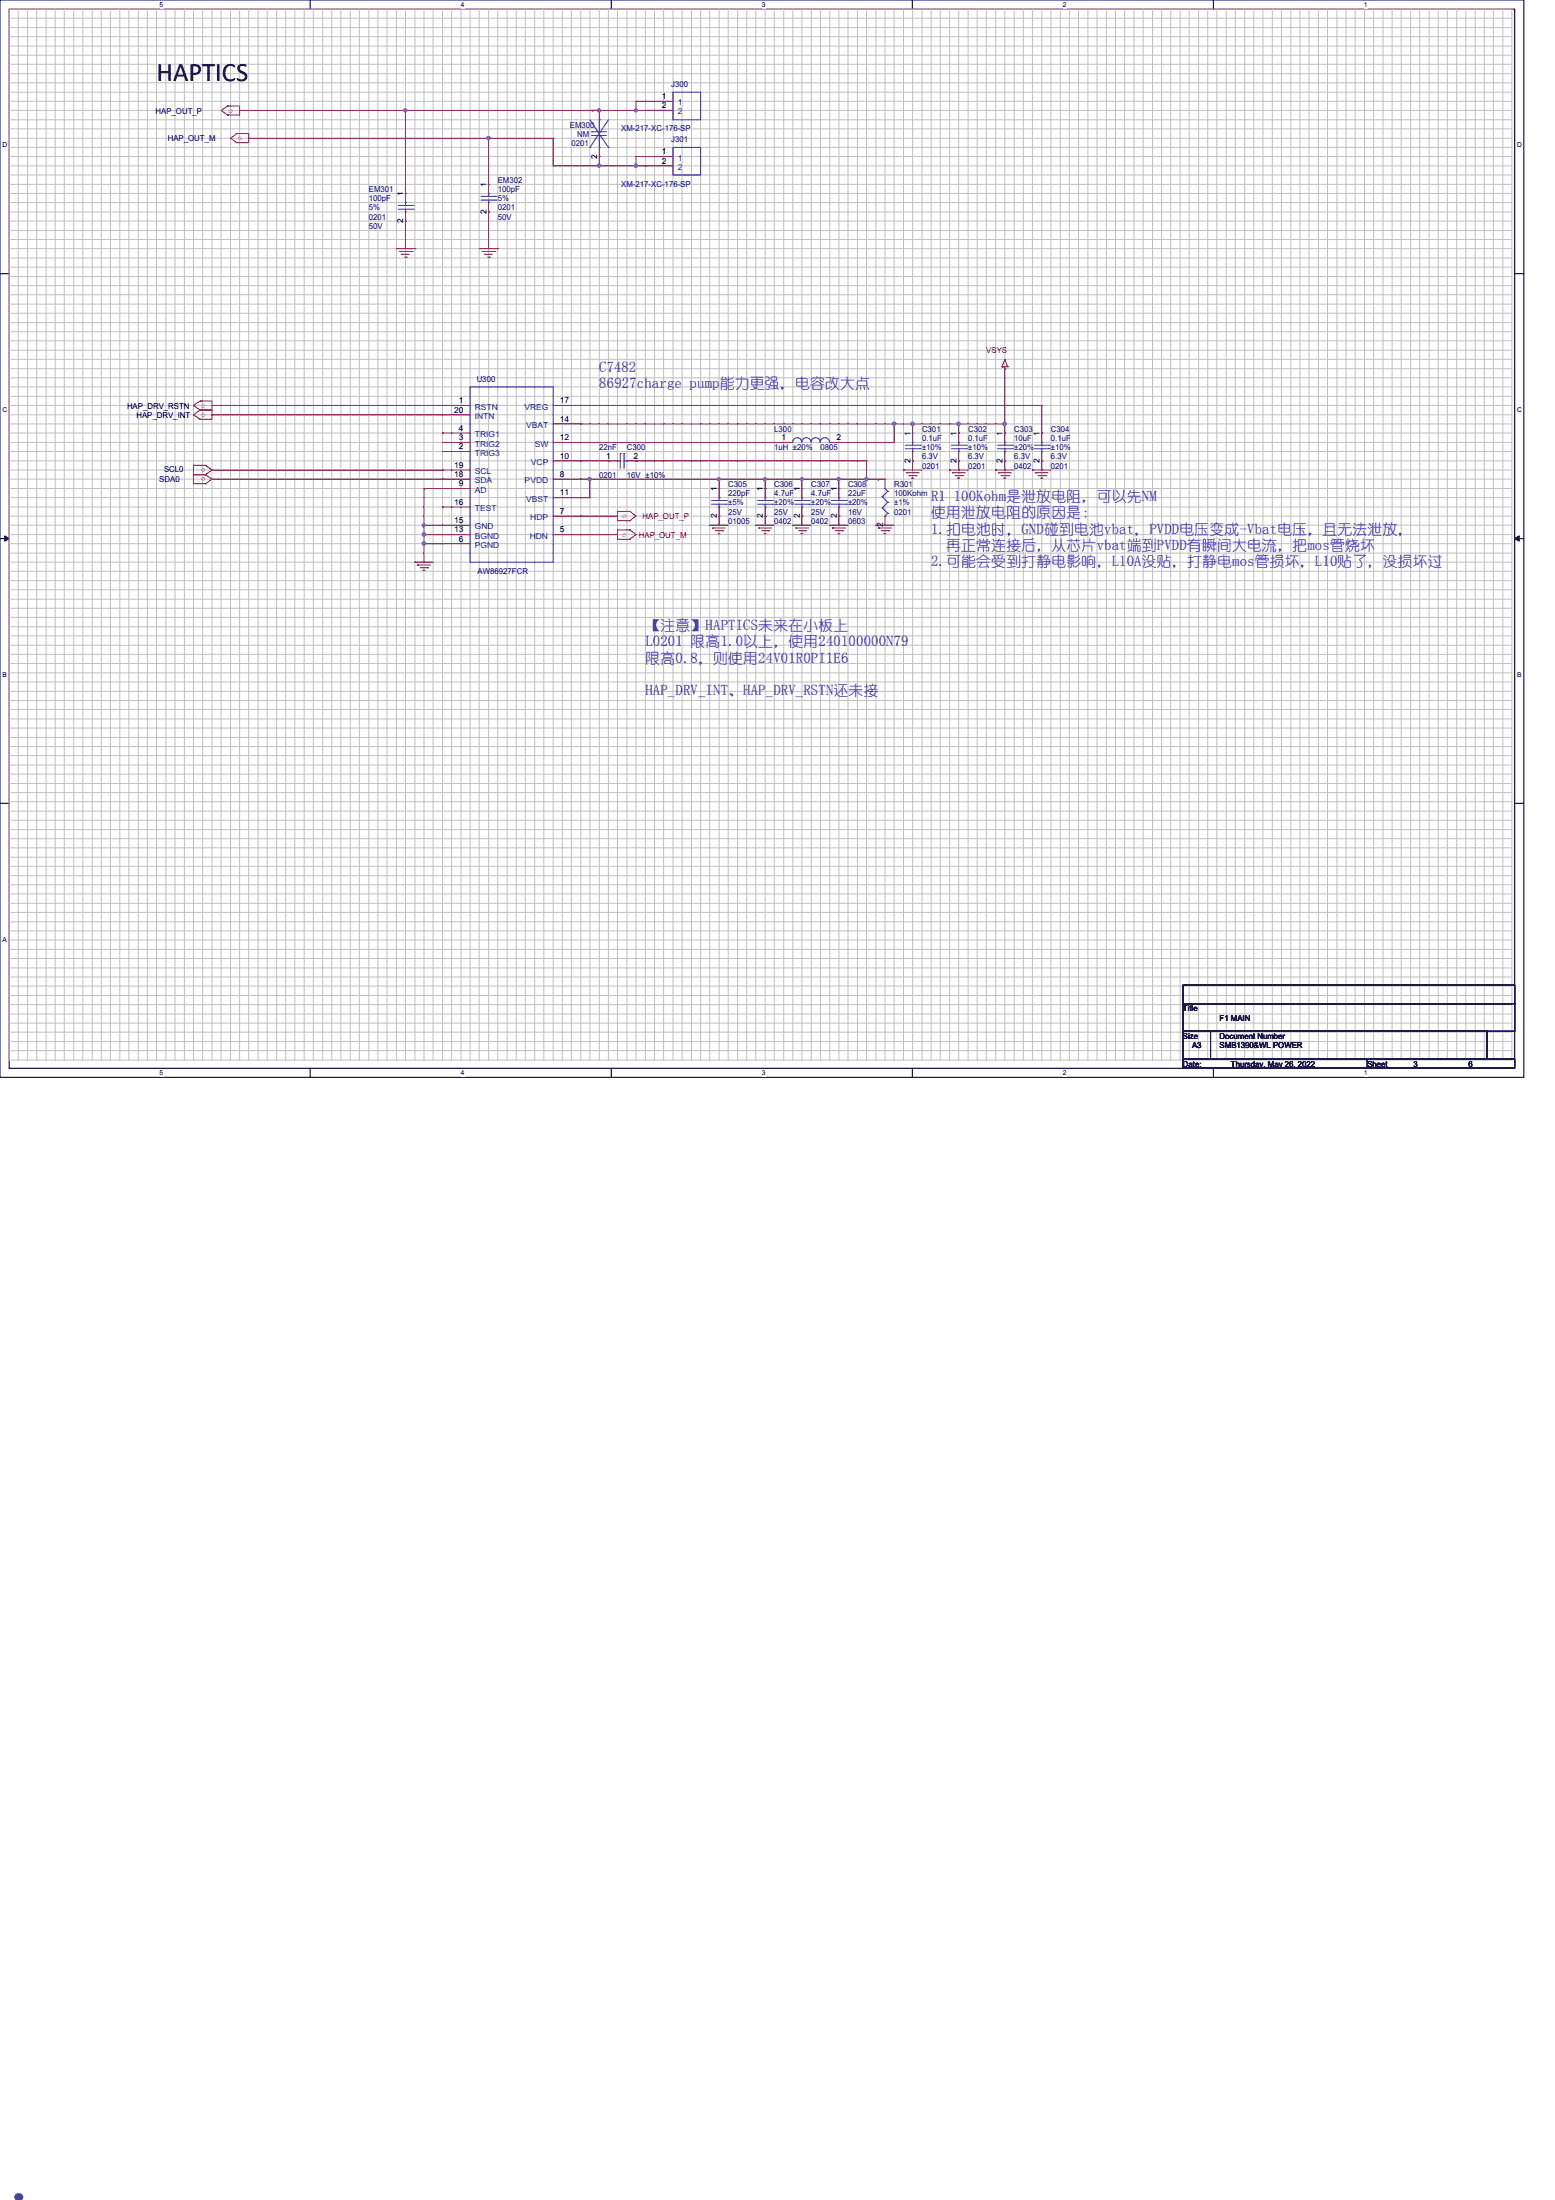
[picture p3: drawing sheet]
<svg xmlns="http://www.w3.org/2000/svg" width="210mm" height="297mm" viewBox="0 0 210 297" stroke-linecap="round" stroke-linejoin="round" font-family="sans-serif">
<path d="M0 0h205.7v145.5h-205.7zM1.2 1.2h203.3v143h-203.3z" fill="none" stroke="#000" stroke-width=".13"/>
<g fill="#fff">
<path d="M21.5 .1h.6v1h-.6z"/>
<path d="M21.5 144.4h.6v1h-.6z"/>
</g>
<path d="M41.9 0v1.2M41.9 144.2v1.3" fill="none" stroke="#000" stroke-width=".13"/>
<g fill="#fff">
<path d="M62.2 .1h.5v1h-.5z"/>
<path d="M62.2 144.4h.5v1h-.5z"/>
</g>
<path d="M82.5 0v1.2M82.5 144.2v1.3" fill="none" stroke="#000" stroke-width=".13"/>
<g fill="#fff">
<path d="M102.8 .1h.5v1h-.5z"/>
<path d="M102.8 144.4h.5v1h-.5z"/>
</g>
<path d="M123.1 0v1.2M123.1 144.2v1.3" fill="none" stroke="#000" stroke-width=".13"/>
<g fill="#fff">
<path d="M143.5 .1h.5v1h-.5z"/>
<path d="M143.5 144.4h.5v1h-.5z"/>
</g>
<path d="M163.8 0v1.2M163.8 144.2v1.3" fill="none" stroke="#000" stroke-width=".13"/>
<g fill="#fff">
<path d="M184.1 .1h.5v1h-.5z"/>
<path d="M184.1 144.4h.5v1h-.5z"/>
<path d="M.3 19.1h.7v1h-.7z"/>
<path d="M204.8 19.1h.6v1h-.6z"/>
<path d="M.3 54.8h.7v1h-.7z"/>
<path d="M204.8 54.8h.6v1h-.6z"/>
</g>
<path d="M0 37h1.2M204.5 37h1.2" fill="none" stroke="#000" stroke-width=".13"/>
<g fill="#fff">
<path d="M.3 90.6h.6v1h-.6z"/>
<path d="M204.8 90.6h.6v1h-.6z"/>
</g>
<path d="M0 72.7h1.2M.6 72.3l.6 .4-.6 .4zM204.5 72.7l.6-.4v.8zM204.5 72.7h1.2" fill="none" stroke="#000" stroke-width=".13"/>
<path d="M.6 72.3l.6 .4-.6 .4zM204.5 72.7l.6-.4v.8z" fill="#000"/>
<path d="M.3 126.3h.6v1h-.6z" fill="#fff"/>
<path d="M0 108.5h1.2M204.5 108.5h1.2M159.7 133h44.8v2.5h-44.8zM159.7 135.5h44.8v3.7h-44.8zM159.7 139.2h3.7v3.8h-3.7zM163.4 139.2h37.3v3.8h-37.3zM159.7 143h24.9v1.2h-24.9zM184.6 143h19.9v1.2h-19.9z" fill="none" stroke="#000" stroke-width=".13"/>
<g fill="none" stroke="#c0c0c0" stroke-width=".13">
<path d="M1.2 1.2h202.9v141.9h-202.9zM1.2 2.5h202.9M1.2 3.7h202.9M1.2 5h202.9M1.2 6.2h202.9M1.2 7.5h202.9M1.2 8.7h202.9M1.2 10h202.9M1.2 11.2h202.9M1.2 12.4h202.9M1.2 13.7h202.9M1.2 14.9h202.9"/>
<path d="M1.2 16.2h202.9M1.2 17.4h202.9M1.2 18.7h202.9M1.2 19.9h202.9M2.5 1.2v141.9M3.7 1.2v141.9M5 1.2v141.9M6.2 1.2v141.9M7.5 1.2v141.9M8.7 1.2v141.9M9.9 1.2v141.9M11.2 1.2v141.9"/>
<path d="M12.4 1.2v141.9M13.7 1.2v141.9M14.9 1.2v141.9M16.2 1.2v141.9M17.4 1.2v141.9M18.7 1.2v141.9M19.9 1.2v141.9M21.1 1.2v141.9M22.4 1.2v141.9M23.6 1.2v141.9M24.9 1.2v141.9M26.1 1.2v141.9"/>
<path d="M27.3 1.2v141.9M28.6 1.2v141.9M29.8 1.2v141.9M31.1 1.2v141.9M32.3 1.2v141.9M33.6 1.2v141.9M34.8 1.2v141.9M36.1 1.2v141.9M37.3 1.2v141.9M38.6 1.2v141.9M39.8 1.2v141.9M41.1 1.2v141.9"/>
<path d="M42.3 1.2v141.9M43.6 1.2v141.9M44.8 1.2v141.9M46 1.2v141.9M47.3 1.2v141.9M48.5 1.2v141.9M49.8 1.2v141.9M51 1.2v141.9M52.2 1.2v141.9M53.5 1.2v141.9M54.7 1.2v141.9M56 1.2v141.9"/>
<path d="M57.2 1.2v141.9M58.5 1.2v141.9M59.7 1.2v141.9M61 1.2v141.9M62.2 1.2v141.9M63.5 1.2v141.9M64.7 1.2v141.9M66 1.2v141.9M67.2 1.2v141.9M68.5 1.2v141.9M69.7 1.2v141.9M70.9 1.2v141.9"/>
<path d="M72.2 1.2v141.9M73.4 1.2v141.9M74.7 1.2v141.9M75.9 1.2v141.9M77.1 1.2v141.9M78.4 1.2v141.9M79.6 1.2v141.9M80.9 1.2v141.9M82.1 1.2v141.9M83.4 1.2v141.9M84.6 1.2v141.9M85.9 1.2v141.9"/>
<path d="M87.1 1.2v141.9M88.3 1.2v141.9M89.6 1.2v141.9M90.8 1.2v141.9M92.1 1.2v141.9M93.3 1.2v141.9M94.6 1.2v141.9M95.8 1.2v141.9M97.1 1.2v141.9M98.3 1.2v141.9M99.6 1.2v141.9M100.8 1.2v141.9"/>
<path d="M102 1.2v141.9M103.3 1.2v141.9M104.5 1.2v141.9M105.8 1.2v141.9M107 1.2v141.9M108.2 1.2v141.9M109.5 1.2v141.9M110.7 1.2v141.9M112 1.2v141.9M113.2 1.2v141.9M114.5 1.2v141.9M115.7 1.2v141.9"/>
<path d="M117 1.2v141.9M118.2 1.2v141.9M119.5 1.2v141.9M120.7 1.2v141.9M122 1.2v141.9M123.2 1.2v141.9M124.5 1.2v141.9M125.7 1.2v141.9M126.9 1.2v141.9M128.2 1.2v141.9M129.4 1.2v141.9M130.7 1.2v141.9"/>
<path d="M131.9 1.2v141.9M133.1 1.2v141.9M134.4 1.2v141.9M135.6 1.2v141.9M136.9 1.2v141.9M138.1 1.2v141.9M139.4 1.2v141.9M140.6 1.2v141.9M141.9 1.2v141.9M143.1 1.2v141.9M144.4 1.2v141.9M145.6 1.2v141.9"/>
<path d="M146.9 1.2v141.9M148.1 1.2v141.9M149.4 1.2v141.9M150.6 1.2v141.9M151.8 1.2v141.9M153.1 1.2v141.9M154.3 1.2v141.9M155.6 1.2v141.9M156.8 1.2v141.9M158 1.2v141.9M159.3 1.2v141.9M160.5 1.2v141.9"/>
<path d="M161.8 1.2v141.9M163 1.2v141.9M164.3 1.2v141.9M165.5 1.2v141.9M166.7 1.2v141.9M168 1.2v141.9M169.2 1.2v141.9M170.5 1.2v141.9M171.7 1.2v141.9M173 1.2v141.9M174.2 1.2v141.9M175.5 1.2v141.9"/>
<path d="M176.7 1.2v141.9M178 1.2v141.9M179.2 1.2v141.9M180.5 1.2v141.9M181.7 1.2v141.9M182.9 1.2v141.9M184.2 1.2v141.9M185.4 1.2v141.9M186.7 1.2v141.9M187.9 1.2v141.9M189.1 1.2v141.9M190.4 1.2v141.9"/>
<path d="M191.6 1.2v141.9M192.9 1.2v141.9M194.1 1.2v141.9M195.4 1.2v141.9M196.6 1.2v141.9M197.9 1.2v141.9M199.1 1.2v141.9M200.4 1.2v141.9M201.6 1.2v141.9M202.9 1.2v141.9M1.2 21.1h202.9M1.2 22.4h202.9"/>
<path d="M1.2 23.6h202.9M1.2 24.9h202.9M1.2 26.1h202.9M1.2 27.3h202.9M1.2 28.6h202.9M1.2 29.8h202.9M1.2 31.1h202.9M1.2 32.3h202.9M1.2 33.6h202.9M1.2 34.8h202.9M1.2 36.1h202.9M1.2 37.3h202.9"/>
<path d="M1.2 38.6h202.9M1.2 39.8h202.9M1.2 41.1h202.9M1.2 42.3h202.9M1.2 43.6h202.9M1.2 44.8h202.9M1.2 46h202.9M1.2 47.3h202.9M1.2 48.5h202.9M1.2 49.8h202.9M1.2 51h202.9M1.2 52.2h202.9"/>
<path d="M1.2 53.5h202.9M1.2 54.7h202.9M1.2 56h202.9M1.2 57.2h202.9M1.2 58.5h202.9M1.2 59.7h202.9M1.2 61h202.9M1.2 62.2h202.9M1.2 63.5h202.9M1.2 64.7h202.9M1.2 66h202.9M1.2 67.2h202.9"/>
<path d="M1.2 68.5h202.9M1.2 69.7h202.9M1.2 70.9h202.9M1.2 72.2h202.9M1.2 73.4h202.9M1.2 74.7h202.9M1.2 75.9h202.9M1.2 77.1h202.9M1.2 78.4h202.9M1.2 79.6h202.9M1.2 80.9h202.9M1.2 82.1h202.9"/>
<path d="M1.2 83.4h202.9M1.2 84.6h202.9M1.2 85.9h202.9M1.2 87.1h202.9M1.2 88.4h202.9M1.2 89.6h202.9M1.2 90.8h202.9M1.2 92.1h202.9M1.2 93.3h202.9M1.2 94.6h202.9M1.2 95.8h202.9M1.2 97.1h202.9"/>
<path d="M1.2 98.3h202.9M1.2 99.6h202.9M1.2 100.8h202.9M1.2 102h202.9M1.2 103.3h202.9M1.2 104.5h202.9M1.2 105.8h202.9M1.2 107h202.9M1.2 108.2h202.9M1.2 109.5h202.9M1.2 110.7h202.9M1.2 112h202.9"/>
<path d="M1.2 113.2h202.9M1.2 114.5h202.9M1.2 115.7h202.9M1.2 117h202.9M1.2 118.2h202.9M1.2 119.5h202.9M1.2 120.7h202.9M1.2 122h202.9M1.2 123.2h202.9M1.2 124.5h202.9M1.2 125.7h202.9M1.2 126.9h202.9"/>
<path d="M1.2 128.2h202.9M1.2 129.4h202.9M1.2 130.7h202.9M1.2 131.9h202.9M1.2 133.1h202.9M1.2 134.4h202.9M1.2 135.6h202.9M1.2 136.9h202.9M1.2 138.1h202.9M1.2 139.4h202.9M1.2 140.6h202.9M1.2 141.9h202.9"/>
</g>
<g fill="none" stroke="#f00" stroke-width=".13">
<path d="M30.7 14.3h.1M30.7 15.5h.1M30.7 14.3h1.6v1.2h-1.6M30.7 14.3l-.9 .6 .9 .6M32 18h.1M32 19.3h.1M32 18h1.6v1.3h-1.6M32 18l-.9 .7 .9 .6M80.9 19.9v1.2M80.9 14.9h.1M80.9 14.9v1.3M87.1 14.9h.1"/>
<path d="M87.1 14.9h3.7M87.1 13.7h.1M87.1 13.7h3.7M53.5 33.6h2.5M53.9 34h1.7M54.2 34.3h.1M54.2 34.3h1M54.6 34.7h.3M54.7 29.9h.1M54.7 28.6v1.3M54.7 26.1h.1M54.7 26.1v1.3"/>
<path d="M54.9 34.7h.1M55.6 34h.1M56 33.6h.1M64.7 33.6h2.5M65.1 34h1.7M65.4 34.3h.1M65.4 34.3h1.1M65.8 34.7h.3M66 28.6h.1M66 27.4v1.2M66 24.9h.1M66 24.9v1.2"/>
<path d="M66.1 34.7h.1M66.8 34h.1M67.2 33.6h.1M80.9 21.1h.1M87.1 22.4h.1M87.1 22.4h3.7M87.1 21.1h.1M87.1 21.1h3.7M27 56.6h.1M27 55.4h1.6v1.2h-1.6M27 55.4l-.9 .6 .9 .6M27 54.1h.1"/>
<path d="M27 55.4h.1M27 54.1h1.6v1.3h-1.6M27 54.1l-.9 .6 .9 .7M59.7 59.7h.1M59.7 59.7h3.8M59.7 58.5h.1M59.7 58.5h3.8M59.7 56h.1M59.7 56h3.8M59.7 54.7h.1M59.7 54.7h3.8M74.7 59.7h3.7"/>
<path d="M74.7 57.2h3.7M74.7 54.7h3.7M78.4 59.7h.1M78.4 57.2h.1M78.4 54.7h.1M105.8 59.7h.1M105.8 59.7h1.2M112 59.7h1.2M113.2 59.7h.1M123.2 58.5h.1M123.2 58.5v1.2M129.4 58.5h.1"/>
<path d="M129.4 58.5v1.2M135.3 49.5h.1M135.3 49.5h.7M135.6 58.5h.1M135.6 58.5v1.2M135.6 49.8h.1M135.6 48.5h.1M135.6 49.5v.3M135.6 48.5l-.3 1M135.6 48.5l.4 1M136 49.5h.1M140.6 58.5h.1"/>
<path d="M140.6 58.5v1.2M27.7 65.3h.1M27.7 64.1h-1.6v1.2h1.6M27.7 64.1l.9 .6-.9 .6M27.7 64.1h.1M27.7 62.8h.1M27.7 62.8h-1.6v1.3h1.6M27.7 62.8l.9 .7-.9 .6M56 75.9h.1M56 75.9h2.5M56.3 76.3h.1M56.3 76.3h1.8"/>
<path d="M56.7 76.7h1M57.1 77h.1M57.1 77h.3M57.7 76.7h.1M59.7 73.4h.1M59.7 73.4h3.8M59.7 72.2h.1M59.7 72.2h3.8M59.7 70.9h.1M59.7 70.9h3.8M59.7 68.5h.1M59.7 68.5h3.8"/>
<path d="M59.7 66h.1M59.7 66h3.8M59.7 64.7h.1M59.7 64.7h3.8M59.7 63.5h.1M59.7 63.5h3.8M59.7 61h.1M59.7 61h3.8M74.7 72.2h3.7M74.7 69.7h3.7M74.7 67.2h3.7M74.7 64.7h3.7"/>
<path d="M74.7 62.2h3.7M78.4 72.2h.1M78.4 69.7h.1M78.4 67.2h.1M78.4 64.7h.1M78.4 62.2h.1M82.1 62.2h.1M82.1 62.2h1.3M84.6 62.2h1.2M85 71.5h.1M85 72.8h.1M85 71.5h-1.6v1.3h1.6"/>
<path d="M85 71.5l.9 .7-.9 .6M85 69h.1M85 70.3h.1M85 69h-1.6v1.3h1.6M85 69l.9 .7-.9 .6M85.8 62.2h.1M95.8 70.9h.1M95.8 70.9h2.5M96.2 71.3h.1M96.2 71.3h1.7M96.6 71.7h1M96.9 72.1h.1"/>
<path d="M96.9 72.1h.3M97.1 69.7h.1M97.1 68.5v1.2M97.1 66h.1M97.1 66v1.2M97.6 71.7h.1M102 70.9h.1M102 70.9h2.5M102.4 71.3h.1M102.4 71.3h1.7M102.8 71.7h1M103.2 72.1h.1"/>
<path d="M103.2 72.1h.2M103.3 69.7h.1M103.3 68.5v1.2M103.3 66h.1M103.3 66v1.2M103.8 71.7h.1M107 70.9h.1M107 70.9h2.5M107.4 71.3h.1M107.4 71.3h1.7M107.8 71.7h1M108.1 72.1h.1"/>
<path d="M108.1 72.1h.3M108.2 69.7h.1M108.2 68.5v1.2M108.2 66h.1M108.2 66v1.2M108.8 71.7h.1M112 70.9h.1M112 70.9h2.5M112.4 71.3h.1M112.4 71.3h1.7M112.7 71.7h1M113.1 72.1h.1"/>
<path d="M113.1 72.1h.3M113.2 69.7h.1M113.2 68.5v1.2M113.2 66h.1M113.2 66v1.2M113.7 71.7h.1M118.2 70.9h.1M118.2 70.9h2.5M118.6 71.3h.1M118.6 71.3h1.8M119 71.7h1M119.3 72.1h.1"/>
<path d="M119.3 72.1h.3M119.5 70.9h.1M119.5 69.7v1.2M119.5 64.7h.1M119.5 64.7v1.3M120 71.7h.1M122 63.5h.1M122 63.5h2.5M122.3 63.8h.1M122.3 63.8h1.8M122.7 64.2h1M123.1 64.6h.1"/>
<path d="M123.1 64.6h.2M123.2 62.2h.1M123.2 61v1.2M123.7 64.2h.1M128.2 63.5h.1M128.2 63.5h2.5M128.6 63.8h.1M128.6 63.8h1.7M128.9 64.2h1M129.3 64.6h.1M129.3 64.6h.2M129.4 62.2h.1"/>
<path d="M129.4 61v1.2M129.9 64.2h.1M134.4 63.5h.1M134.4 63.5h2.5M134.8 63.8h.1M134.8 63.8h1.7M135.1 64.2h1M135.5 64.6h.1M135.5 64.6h.3M135.6 62.2h.1M135.6 61v1.2M136.1 64.2h.1"/>
<path d="M139.4 63.5h.1M139.4 63.5h2.5M139.7 63.8h.1M139.7 63.8h1.8M140.1 64.2h1M140.5 64.6h.1M140.5 64.6h.3M140.6 62.2h.1M140.6 61v1.2M141.1 64.2h.1"/>
</g>
<g fill="none" stroke="#00f" stroke-width=".13">
<path d="M79.6 19.9h.1M79.6 16.2l2.5 3.7M79.9 17.8h.1M79.9 18.3h.1M79.9 17.8h2M79.9 18.3h2M80.9 16.2h.1M80.9 19.9h.1M80.9 16.2v1.6M80.9 18.3v1.6M82.1 19.9h.1M82.1 16.2l-2.5 3.7"/>
<path d="M90.8 19.9h3.8v3.7h-3.8zM90.8 12.5h3.8v3.7h-3.8zM53.8 27.7h2M53.8 28.2h2M54.7 27.4h.1M54.7 28.6h.1M54.7 27.4v.3M54.7 28.2v.4M55.8 27.7h.1M55.8 28.2h.1M64.9 26.5h2M64.9 27h2"/>
<path d="M66 26.1h.1M66 27.4h.1M66 26.1v.4M66 27v.4M66.9 26.5h.1M66.9 27h.1M63.5 52.2h11.2v23.7h-11.2zM108.2 59.7a.59 .59 0 0 0-.6-.6 .59 .59 0 0 0-.6 .6M109.5 59.7a.61 .61 0 0 0-.7-.6 .61 .61 0 0 0-.6 .6M110.7 59.7a.59 .59 0 0 0-.6-.6 .59 .59 0 0 0-.6 .6M112 59.7a.61 .61 0 0 0-.7-.6 .61 .61 0 0 0-.6 .6M123.2 59.7h.1"/>
<path d="M123.2 59.7v.4M129.4 59.7h.1M129.4 59.7v.4M135.6 59.7h.1M135.6 59.7v.4M140.6 59.7h.1M140.6 59.7v.4M83.4 62.2h.1M83.4 62.2h.3M83.7 61.2h.1M83.7 61.2v2M84.2 61.2h.1"/>
<path d="M84.2 61.2v2M84.2 62.2h.4M84.6 62.2h.1M96.1 67.6h1.9M96.1 68.1h1.9M97.1 67.2h.1M97.1 68.5h.1M97.1 67.2v.4M97.1 68.1v.4M98 67.6h.1M98 68.1h.1M102.3 67.6h2"/>
<path d="M102.3 68.1h2M103.3 67.2h.1M103.3 68.5h.1M103.3 67.2v.4M103.3 68.1v.4M104.3 67.6h.1M104.3 68.1h.1M107.3 67.6h2M107.3 68.1h2M108.2 67.2h.1M108.2 68.5h.1M108.2 67.2v.4"/>
<path d="M108.2 68.1v.4M109.3 67.6h.1M109.3 68.1h.1M112.2 67.6h2.1M112.2 68.1h2.1M113.2 67.2h.1M113.2 68.5h.1M113.2 67.2v.4M113.2 68.1v.4M114.3 67.6h.1M114.3 68.1h.1M119.1 67.1h.1"/>
<path d="M119.1 68.6h.1M119.1 67.1l.7 .7M119.1 68.6l.7 .7M119.5 69.7h.1M119.5 66l.3 .3M119.8 66.3h.1M119.8 67.8h.1M119.8 69.3h.1M119.8 66.3l-.7 .8M119.8 67.8l-.7 .8M119.8 69.3l-.3 .4M122.2 60.1h2"/>
<path d="M122.2 60.6h2M123.2 61h.1M123.2 60.6v.4M124.2 60.1h.1M124.2 60.6h.1M128.4 60.1h2M128.4 60.6h2M129.4 61h.1M129.4 60.6v.4M130.4 60.1h.1M130.4 60.6h.1M134.7 60.1h1.9"/>
<path d="M134.7 60.6h1.9M135.6 61h.1M135.6 60.6v.4M136.6 60.1h.1M136.6 60.6h.1M139.6 60.6h2M139.6 60.1h2M140.6 61h.1M140.6 60.6v.4M141.6 60.1h.1M141.6 60.6h.1"/>
</g>
<path d="M85.8 13.7h.1M85.8 13.7h1.3M85.8 13.7v1.2" fill="none" stroke="#800040" stroke-width=".13"/>
<path d="M85.7 14.8h.3l.1 .1-.1 .2h-.2h-.1z" fill-rule="evenodd" fill="#f0f"/>
<path d="M85.7 14.8h.3l.1 .1-.1 .2h-.2h-.1z" fill="none" stroke="#f0f" stroke-width=".13"/>
<path d="M32.3 14.9h.1M32.3 14.9h22.4" fill="none" stroke="#800040" stroke-width=".13"/>
<path d="M54.5 14.8h.4v.1v.2h-.2h-.2z" fill-rule="evenodd" fill="#f0f"/>
<path d="M54.5 14.8h.4v.1v.2h-.2h-.2z" fill="none" stroke="#f0f" stroke-width=".13"/>
<path d="M54.7 14.9h.1M54.7 14.9h26.2" fill="none" stroke="#800040" stroke-width=".13"/>
<path d="M80.7 14.8h.3l.1 .1-.1 .2h-.1h-.2z" fill-rule="evenodd" fill="#f0f"/>
<path d="M80.7 14.8h.3l.1 .1-.1 .2h-.1h-.2z" fill="none" stroke="#f0f" stroke-width=".13"/>
<path d="M33.6 18.7h.1M33.6 18.7h32.4M54.7 14.9h.1M54.7 14.9v11.2M80.9 14.9h.1M80.9 14.9h6.2M85.8 14.9h.1" fill="none" stroke="#800040" stroke-width=".13"/>
<path d="M65.8 18.5h.3l.1 .1-.1 .2h-.2h-.1z" fill-rule="evenodd" fill="#f0f"/>
<path d="M65.8 18.5h.3l.1 .1-.1 .2h-.2h-.1z" fill="none" stroke="#f0f" stroke-width=".13"/>
<path d="M66 18.7h.1M66 18.7h8.7M66 18.7v6.2M74.7 18.7h.1M74.7 18.7v3.7M74.7 22.4h.1M80.9 21.1h.1M80.9 21.1v1.3h-6.2M85.8 21.1h.1M85.8 21.1h1.3M85.8 21.1v1.3" fill="none" stroke="#800040" stroke-width=".13"/>
<path d="M80.7 22.2h.3l.1 .2-.1 .1-.1 .1-.2-.1z" fill-rule="evenodd" fill="#f0f"/>
<path d="M80.7 22.2h.3l.1 .2-.1 .1-.1 .1-.2-.1z" fill="none" stroke="#f0f" stroke-width=".13"/>
<path d="M80.9 22.4h.1M80.9 22.4h6.2M85.8 22.4h.1" fill="none" stroke="#800040" stroke-width=".13"/>
<path d="M85.7 22.2h.3l.1 .2-.1 .1-.2 .1-.1-.1z" fill-rule="evenodd" fill="#f0f"/>
<path d="M85.7 22.2h.3l.1 .2-.1 .1-.2 .1-.1-.1z" fill="none" stroke="#f0f" stroke-width=".13"/>
<g fill="none" stroke="#800040" stroke-width=".13">
<path d="M54.7 29.9h.1M54.7 29.9v3.7M66 28.6h.1M66 28.6v5M28.6 56h.1M28.6 54.7h31.1M28.6 56h31.1M59.7 54.7h.1M78.4 54.7h.1M78.4 57.2h.1M78.4 54.7h62.2M78.4 57.2h42.3"/>
<path d="M135.6 49.8h.1M135.6 49.8v7.4M140.6 54.7h.1M140.6 54.7v3.8"/>
</g>
<path d="M120.5 57h.3l.1 .2-.1 .2-.1 .1-.2-.1z" fill-rule="evenodd" fill="#f0f"/>
<path d="M120.5 57h.3l.1 .2-.1 .2-.1 .1-.2-.1z" fill="none" stroke="#f0f" stroke-width=".13"/>
<path d="M120.7 57.2h.1M120.7 57.2v2.5M120.7 57.2h8.7M123.2 57.2h.1M123.2 57.2v1.3" fill="none" stroke="#800040" stroke-width=".13"/>
<path d="M123 57h.3l.1 .2-.1 .2-.2 .1-.1-.1z" fill-rule="evenodd" fill="#f0f"/>
<path d="M123 57h.3l.1 .2-.1 .2-.2 .1-.1-.1z" fill="none" stroke="#f0f" stroke-width=".13"/>
<path d="M129.4 57.2h.1M129.4 57.2h6.2" fill="none" stroke="#800040" stroke-width=".13"/>
<path d="M135.4 57h.4v.2v.2l-.2 .1-.2-.1z" fill-rule="evenodd" fill="#f0f"/>
<path d="M135.4 57h.4v.2v.2l-.2 .1-.2-.1z" fill="none" stroke="#f0f" stroke-width=".13"/>
<path d="M129.2 57h.3l.1 .2-.1 .2-.1 .1-.2-.1z" fill-rule="evenodd" fill="#f0f"/>
<path d="M129.2 57h.3l.1 .2-.1 .2-.1 .1-.2-.1z" fill="none" stroke="#f0f" stroke-width=".13"/>
<g fill="none" stroke="#800040" stroke-width=".13">
<path d="M78.4 59.7h.1M78.4 59.7h27.4M113.2 59.7h.1M113.2 59.7h7.5M129.4 57.2h.1M129.4 57.2v1.3M135.6 57.2h.1M135.6 57.2v1.3M28.6 63.5h31.1M28.6 64.7h31.1M59.7 63.5h.1M59.7 64.7h.1"/>
<path d="M78.4 62.2h.1M78.4 64.7h.1M78.4 62.2h3.7M78.4 64.7h1.2M79.6 64.7h.1M79.6 64.7v2.5M85.8 62.2h.1M85.8 62.2h31.2M117 62.2h.1M117 62.2v2.5M123.2 62.2h.1M123.2 62.2v1.3"/>
<path d="M129.4 62.2h.1M129.4 62.2v1.3M135.6 62.2h.1M135.6 62.2v1.3M140.6 62.2h.1M140.6 62.2v1.3"/>
</g>
<path d="M79.4 64.5h.4v.2v.1l-.2 .1-.2-.1z" fill-rule="evenodd" fill="#f0f"/>
<path d="M79.4 64.5h.4v.2v.1l-.2 .1-.2-.1z" fill="none" stroke="#f0f" stroke-width=".13"/>
<path d="M79.6 64.7h.1M79.6 64.7h23.7M97.1 64.7h.1M97.1 64.7v1.3" fill="none" stroke="#800040" stroke-width=".13"/>
<path d="M96.9 64.5h.3l.1 .2-.1 .1-.2 .1-.1-.1z" fill-rule="evenodd" fill="#f0f"/>
<path d="M96.9 64.5h.3l.1 .2-.1 .1-.2 .1-.1-.1z" fill="none" stroke="#f0f" stroke-width=".13"/>
<path d="M103.3 64.7h.1M103.3 64.7h4.9" fill="none" stroke="#800040" stroke-width=".13"/>
<path d="M108.1 64.5h.3l.1 .2-.1 .1-.2 .1-.1-.1z" fill-rule="evenodd" fill="#f0f"/>
<path d="M108.1 64.5h.3l.1 .2-.1 .1-.2 .1-.1-.1z" fill="none" stroke="#f0f" stroke-width=".13"/>
<path d="M103.1 64.5h.3l.1 .2-.1 .1-.2 .1-.1-.1z" fill-rule="evenodd" fill="#f0f"/>
<path d="M103.1 64.5h.3l.1 .2-.1 .1-.2 .1-.1-.1z" fill="none" stroke="#f0f" stroke-width=".13"/>
<path d="M103.3 64.7h.1M103.3 64.7v1.3M108.2 64.7h.1M108.2 64.7h8.8M108.2 64.7v1.3M113.2 64.7h.1M113.2 64.7v1.3" fill="none" stroke="#800040" stroke-width=".13"/>
<path d="M116.8 64.5h.3l.1 .2-.1 .1-.2 .1-.1-.1z" fill-rule="evenodd" fill="#f0f"/>
<path d="M116.8 64.5h.3l.1 .2-.1 .1-.2 .1-.1-.1z" fill="none" stroke="#f0f" stroke-width=".13"/>
<path d="M113 64.5h.4v.2v.1l-.2 .1-.2-.1z" fill-rule="evenodd" fill="#f0f"/>
<path d="M113 64.5h.4v.2v.1l-.2 .1-.2-.1z" fill="none" stroke="#f0f" stroke-width=".13"/>
<path d="M57.2 66h.1M57.2 66h2.5M57.2 66v4.9M117 64.7h.1M117 64.7h2.5" fill="none" stroke="#800040" stroke-width=".13"/>
<path d="M57 70.8h.4v.1v.2h-.2h-.2z" fill-rule="evenodd" fill="#f0f"/>
<path d="M57 70.8h.4v.1v.2h-.2h-.2z" fill="none" stroke="#f0f" stroke-width=".13"/>
<g fill="none" stroke="#800040" stroke-width=".13">
<path d="M57.2 70.9h.1M57.2 72.2h.1M57.2 70.9v2.5M57.2 70.9h2.5M57.2 72.2h2.5M78.4 67.2h.1M78.4 69.7h.1M78.4 67.2h1.2M78.4 69.7h5M97.1 69.7h.1M97.1 69.7v1.2M103.3 69.7h.1"/>
<path d="M103.3 69.7v1.2M108.2 69.7h.1M108.2 69.7v1.2M113.2 69.7h.1M113.2 69.7v1.2"/>
</g>
<path d="M57 72h.4v.1v.2l-.2 .1-.2-.1z" fill-rule="evenodd" fill="#f0f"/>
<path d="M57 72h.4v.1v.2l-.2 .1-.2-.1z" fill="none" stroke="#f0f" stroke-width=".13"/>
<path d="M57.2 73.4h.1M57.2 73.4v2.5M78.4 72.2h.1M78.4 72.2h5" fill="none" stroke="#800040" stroke-width=".13"/>
<path d="M57 73.2h.4v.2v.1l-.2 .1-.2-.1z" fill-rule="evenodd" fill="#f0f"/>
<path d="M57 73.2h.4v.2v.1l-.2 .1-.2-.1z" fill="none" stroke="#f0f" stroke-width=".13"/>
<path d="M57.2 73.4h.1M57.2 73.4h2.5" fill="none" stroke="#800040" stroke-width=".13"/>
<path d="M85.7 14.8h.3l.1 .1-.1 .2h-.2h-.1z" fill-rule="evenodd" fill="#f0f"/>
<path d="M85.7 14.8h.3l.1 .1-.1 .2h-.2h-.1z" fill="none" stroke="#f0f" stroke-width=".13"/>
<path d="M54.5 14.8h.4v.1v.2h-.2h-.2z" fill-rule="evenodd" fill="#f0f"/>
<path d="M54.5 14.8h.4v.1v.2h-.2h-.2z" fill="none" stroke="#f0f" stroke-width=".13"/>
<path d="M80.7 14.8h.3l.1 .1-.1 .2h-.1h-.2z" fill-rule="evenodd" fill="#f0f"/>
<path d="M80.7 14.8h.3l.1 .1-.1 .2h-.1h-.2z" fill="none" stroke="#f0f" stroke-width=".13"/>
<path d="M65.8 18.5h.3l.1 .1-.1 .2h-.2h-.1z" fill-rule="evenodd" fill="#f0f"/>
<path d="M65.8 18.5h.3l.1 .1-.1 .2h-.2h-.1z" fill="none" stroke="#f0f" stroke-width=".13"/>
<path d="M80.7 22.2h.3l.1 .2-.1 .1-.1 .1-.2-.1z" fill-rule="evenodd" fill="#f0f"/>
<path d="M80.7 22.2h.3l.1 .2-.1 .1-.1 .1-.2-.1z" fill="none" stroke="#f0f" stroke-width=".13"/>
<path d="M85.7 22.2h.3l.1 .2-.1 .1-.2 .1-.1-.1z" fill-rule="evenodd" fill="#f0f"/>
<path d="M85.7 22.2h.3l.1 .2-.1 .1-.2 .1-.1-.1z" fill="none" stroke="#f0f" stroke-width=".13"/>
<path d="M120.5 57h.3l.1 .2-.1 .2-.1 .1-.2-.1z" fill-rule="evenodd" fill="#f0f"/>
<path d="M120.5 57h.3l.1 .2-.1 .2-.1 .1-.2-.1z" fill="none" stroke="#f0f" stroke-width=".13"/>
<path d="M123 57h.3l.1 .2-.1 .2-.2 .1-.1-.1z" fill-rule="evenodd" fill="#f0f"/>
<path d="M123 57h.3l.1 .2-.1 .2-.2 .1-.1-.1z" fill="none" stroke="#f0f" stroke-width=".13"/>
<path d="M135.4 57h.4v.2v.2l-.2 .1-.2-.1z" fill-rule="evenodd" fill="#f0f"/>
<path d="M135.4 57h.4v.2v.2l-.2 .1-.2-.1z" fill="none" stroke="#f0f" stroke-width=".13"/>
<path d="M129.2 57h.3l.1 .2-.1 .2-.1 .1-.2-.1z" fill-rule="evenodd" fill="#f0f"/>
<path d="M129.2 57h.3l.1 .2-.1 .2-.1 .1-.2-.1z" fill="none" stroke="#f0f" stroke-width=".13"/>
<path d="M79.4 64.5h.4v.2v.1l-.2 .1-.2-.1z" fill-rule="evenodd" fill="#f0f"/>
<path d="M79.4 64.5h.4v.2v.1l-.2 .1-.2-.1z" fill="none" stroke="#f0f" stroke-width=".13"/>
<path d="M96.9 64.5h.3l.1 .2-.1 .1-.2 .1-.1-.1z" fill-rule="evenodd" fill="#f0f"/>
<path d="M96.9 64.5h.3l.1 .2-.1 .1-.2 .1-.1-.1z" fill="none" stroke="#f0f" stroke-width=".13"/>
<path d="M108.1 64.5h.3l.1 .2-.1 .1-.2 .1-.1-.1z" fill-rule="evenodd" fill="#f0f"/>
<path d="M108.1 64.5h.3l.1 .2-.1 .1-.2 .1-.1-.1z" fill="none" stroke="#f0f" stroke-width=".13"/>
<path d="M103.1 64.5h.3l.1 .2-.1 .1-.2 .1-.1-.1z" fill-rule="evenodd" fill="#f0f"/>
<path d="M103.1 64.5h.3l.1 .2-.1 .1-.2 .1-.1-.1z" fill="none" stroke="#f0f" stroke-width=".13"/>
<path d="M116.8 64.5h.3l.1 .2-.1 .1-.2 .1-.1-.1z" fill-rule="evenodd" fill="#f0f"/>
<path d="M116.8 64.5h.3l.1 .2-.1 .1-.2 .1-.1-.1z" fill="none" stroke="#f0f" stroke-width=".13"/>
<path d="M113 64.5h.4v.2v.1l-.2 .1-.2-.1z" fill-rule="evenodd" fill="#f0f"/>
<path d="M113 64.5h.4v.2v.1l-.2 .1-.2-.1z" fill="none" stroke="#f0f" stroke-width=".13"/>
<path d="M57 70.8h.4v.1v.2h-.2h-.2z" fill-rule="evenodd" fill="#f0f"/>
<path d="M57 70.8h.4v.1v.2h-.2h-.2z" fill="none" stroke="#f0f" stroke-width=".13"/>
<path d="M57 72h.4v.1v.2l-.2 .1-.2-.1z" fill-rule="evenodd" fill="#f0f"/>
<path d="M57 72h.4v.1v.2l-.2 .1-.2-.1z" fill="none" stroke="#f0f" stroke-width=".13"/>
<path d="M57 73.2h.4v.2v.1l-.2 .1-.2-.1z" fill-rule="evenodd" fill="#f0f"/>
<path d="M57 73.2h.4v.2v.1l-.2 .1-.2-.1z" fill="none" stroke="#f0f" stroke-width=".13"/>
<text font-size="8.5" fill="#00f" x="0" y="297">.</text>
<text font-size="3.6" x="21.1" y="10.9">HAPTICS</text>
<g font-size="2" fill="#00f">
<text x="80.9" y="50.2">C7482</text>
<text x="80.9" y="52.4">86927charge pump能力更强，电容改大点</text>
<text x="125.7" y="67.7">R1 100Kohm是泄放电阻，可以先NM</text>
<text x="125.7" y="69.9">使用泄放电阻的原因是：</text>
<text x="125.7" y="72.1">1.扣电池时，GND碰到电池vbat，PVDD电压变成-Vbat电压，且无法泄放，</text>
<text x="125.7" y="76.5">2.可能会受到打静电影响，L10A没贴，打静电mos管损坏，L10贴了，没损坏过</text>
<text x="127.7" y="74.3">再正常连接后，从芯片vbat端到PVDD有瞬间大电流，把mos管烧坏</text>
<text x="87.1" y="85">【注意】HAPTICS未来在小板上</text>
<text x="87.1" y="87.3">L0201 限高1.0以上，使用240100000N79</text>
<text x="87.1" y="89.5">限高0.8，则使用24V01R0PI1E6</text>
<text x="87.1" y="93.9">HAP_DRV_INT、HAP_DRV_RSTN还未接</text>
</g>
<g font-size="1.1" fill="#000080">
<text x="90.6" y="11.7">J300</text>
<text x="76.9" y="17.2">EM300</text>
<text x="83.9" y="17.7">XM-217-XC-176-SP</text>
<text x="77.1" y="19.7">0201</text>
<text x="77.9" y="18.5">NM</text>
<text x="90.6" y="19.2">J301</text>
<text x="49.8" y="26">EM301</text>
<text x="49.8" y="27.2">100pF</text>
<text x="49.8" y="29.7">0201</text>
<text x="49.8" y="28.4">5%</text>
<text x="67.2" y="24.7">EM302</text>
<text x="67.2" y="26">100pF</text>
<text x="67.2" y="28.4">0201</text>
<text x="67.2" y="29.7">50V</text>
<text x="67.2" y="27.2">5%</text>
<text x="83.9" y="25.2">XM-217-XC-176-SP</text>
<text x="49.8" y="30.9">50V</text>
<text x="64.3" y="51.6">U300</text>
<text x="104.5" y="58.3">L300</text>
<text x="124.5" y="58.3">C301</text>
<text x="124.5" y="59.5">0.1uF</text>
<text x="130.7" y="58.3">C302</text>
<text x="130.7" y="59.5">0.1uF</text>
<text x="136.9" y="58.3">C303</text>
<text x="136.9" y="59.5">10uF</text>
<text x="141.9" y="58.3">C304</text>
<text x="141.9" y="59.5">0.1uF</text>
<text x="80.9" y="60.8">22nF</text>
<text x="80.9" y="64.5">0201</text>
<text x="84.6" y="64.5">16V ±10%</text>
<text x="84.6" y="60.8">C300</text>
<text x="98.3" y="65.8">C305</text>
<text x="104.5" y="65.8">C306</text>
<text x="104.5" y="60.8">1uH ±20%</text>
<text x="109.5" y="65.8">C307</text>
<text x="110.7" y="60.8">0805</text>
<text x="114.5" y="65.7">C308</text>
<text x="120.7" y="65.7">R301</text>
<text x="124.5" y="63.3">0201</text>
<text x="124.5" y="62">6.3V</text>
<text x="124.5" y="60.8">±10%</text>
<text x="130.7" y="63.3">0201</text>
<text x="130.7" y="62">6.3V</text>
<text x="130.7" y="60.8">±10%</text>
<text x="136.9" y="63.3">0402</text>
<text x="136.9" y="62">6.3V</text>
<text x="136.9" y="60.8">±20%</text>
<text x="141.9" y="63.3">0201</text>
<text x="141.9" y="62">6.3V</text>
<text x="141.9" y="60.8">±10%</text>
<text x="98.3" y="67">220pF</text>
<text x="98.3" y="70.7">01005</text>
<text x="98.3" y="69.5">25V</text>
<text x="98.3" y="68.2">±5%</text>
<text x="104.5" y="67">4.7uF</text>
<text x="104.5" y="70.7">0402</text>
<text x="104.5" y="69.5">25V</text>
<text x="104.5" y="68.2">±20%</text>
<text x="109.5" y="67">4.7uF</text>
<text x="109.5" y="70.7">0402</text>
<text x="109.5" y="69.5">25V</text>
<text x="109.5" y="68.3">±20%</text>
<text x="114.5" y="67">22uF</text>
<text x="114.5" y="70.7">0603</text>
<text x="114.5" y="69.5">16V</text>
<text x="114.5" y="68.2">±20%</text>
<text x="120.7" y="67">100Kohm</text>
<text x="120.7" y="68.2">±1%</text>
<text x="120.7" y="69.5">0201</text>
<text x="64.5" y="77.5">AW86927FCR</text>
</g>
<g font-size="1.1" fill="#000040">
<text x="21" y="15.4">HAP_OUT_P</text>
<text x="22.6" y="19.1">HAP_OUT_M</text>
<text x="21.5" y="65">SDA0</text>
<text x="22.1" y="63.8">SCL0</text>
</g>
<g font-size="1.1" fill="#f00">
<text x="30.9" y="15.2">o</text>
<text x="32.1" y="19">o</text>
<text x="133.1" y="47.7">VSYS</text>
<text x="27.1" y="56.3">o</text>
<text x="27.1" y="55.1">o</text>
<text x="27.7" y="64.4" transform="rotate(-180 27.7 64.4)">o</text>
<text x="27.7" y="63.2" transform="rotate(-180 27.7 63.2)">o</text>
<text x="84" y="70">o</text>
<text x="86.7" y="70.1">HAP_OUT_P</text>
<text x="84" y="72.5">o</text>
<text x="86.2" y="72.6">HAP_OUT_M</text>
</g>
<g font-size="1.1">
<text x="80.6" y="15.3" transform="rotate(-90 80.6 15.3)">1</text>
<text x="89.3" y="14.6">2</text>
<text x="89.3" y="13.4">1</text>
<text x="80.6" y="21.4" transform="rotate(-90 80.6 21.4)">2</text>
<text x="89.3" y="22.1">2</text>
<text x="89.3" y="20.8">1</text>
<text x="54.4" y="26.5" transform="rotate(-90 54.4 26.5)">1</text>
<text x="65.7" y="28.9" transform="rotate(-90 65.7 28.9)">2</text>
<text x="65.7" y="25.2" transform="rotate(-90 65.7 25.2)">1</text>
<text x="54.4" y="30.2" transform="rotate(-90 54.4 30.2)">2</text>
<text x="17.1" y="55.2">HAP_DRV_RSTN</text>
<text x="18.4" y="56.4">HAP_DRV_INT</text>
<text x="61.3" y="55.7">20</text>
<text x="61.9" y="59.4">3</text>
<text x="61.9" y="58.2">4</text>
<text x="61.9" y="54.4">1</text>
<text x="75.6" y="59.4">12</text>
<text x="75.6" y="56.9">14</text>
<text x="75.6" y="54.4">17</text>
<text x="105.5" y="59.4">1</text>
<text x="112.9" y="59.4">2</text>
<text x="122.9" y="58.8" transform="rotate(-90 122.9 58.8)">1</text>
<text x="129.1" y="58.8" transform="rotate(-90 129.1 58.8)">1</text>
<text x="135.3" y="58.8" transform="rotate(-90 135.3 58.8)">1</text>
<text x="140.3" y="58.9" transform="rotate(-90 140.3 58.9)">1</text>
<text x="61.3" y="64.4">18</text>
<text x="61.3" y="63.2">19</text>
<text x="61.9" y="65.7">9</text>
<text x="61.9" y="60.7">2</text>
<text x="75.6" y="64.4">8</text>
<text x="75.6" y="61.9">10</text>
<text x="81.8" y="61.9">1</text>
<text x="85.5" y="61.9">2</text>
<text x="119.2" y="65.1" transform="rotate(-90 119.2 65.1)">1</text>
<text x="122.9" y="62.5" transform="rotate(-90 122.9 62.5)">2</text>
<text x="129.1" y="62.5" transform="rotate(-90 129.1 62.5)">2</text>
<text x="135.3" y="62.5" transform="rotate(-90 135.3 62.5)">2</text>
<text x="140.3" y="62.5" transform="rotate(-90 140.3 62.5)">2</text>
<text x="61.3" y="71.9">13</text>
<text x="61.3" y="70.6">15</text>
<text x="61.3" y="68.2">16</text>
<text x="75.6" y="71.9">5</text>
<text x="75.6" y="69.4">7</text>
<text x="75.6" y="66.9">11</text>
<text x="96.8" y="70" transform="rotate(-90 96.8 70)">2</text>
<text x="96.8" y="66.3" transform="rotate(-90 96.8 66.3)">1</text>
<text x="103" y="70" transform="rotate(-90 103 70)">2</text>
<text x="103" y="66.3" transform="rotate(-90 103 66.3)">1</text>
<text x="107.9" y="70" transform="rotate(-90 107.9 70)">2</text>
<text x="107.9" y="66.3" transform="rotate(-90 107.9 66.3)">1</text>
<text x="112.9" y="70" transform="rotate(-90 112.9 70)">2</text>
<text x="112.9" y="66.3" transform="rotate(-90 112.9 66.3)">1</text>
<text x="119.2" y="71.2" transform="rotate(-90 119.2 71.2)">2</text>
<text x="61.9" y="73.1">6</text>
<text x="159.7" y="136.6">Title</text>
<text x="164.6" y="137.8">F1 MAIN</text>
<text x="159.7" y="140.3">Size</text>
<text x="160.9" y="141.6">A3</text>
<text x="164.6" y="140.3">Document Number</text>
<text x="164.6" y="141.6">SMB1390&amp;WL POWER</text>
<text x="159.7" y="144.1">Date:</text>
<text x="166.2" y="144.1">Thursday, May 26, 2022</text>
<text x="184.6" y="144.1">Sheet</text>
<text x="190.8" y="144.1">3</text>
<text x="198.2" y="144.1">6</text>
</g>
<g font-size="1.1" fill="#004080">
<text x="91.5" y="15.5">2</text>
<text x="91.5" y="14.2">1</text>
<text x="91.5" y="23">2</text>
<text x="91.5" y="21.7">1</text>
<text x="64.1" y="59">TRIG1</text>
<text x="64.1" y="56.6">INTN</text>
<text x="64.1" y="55.3">RSTN</text>
<text x="70.8" y="55.3">VREG</text>
<text x="71" y="57.8">VBAT</text>
<text x="64.1" y="65.2">SDA</text>
<text x="64.1" y="64">SCL</text>
<text x="64.1" y="61.5">TRIG3</text>
<text x="64.1" y="60.3">TRIG2</text>
<text x="70.8" y="65.2">PVDD</text>
<text x="71.7" y="62.8">VCP</text>
<text x="72.2" y="60.3">SW</text>
<text x="64.1" y="71.5">GND</text>
<text x="64.1" y="69">TEST</text>
<text x="64.1" y="66.5">AD</text>
<text x="71" y="67.7">VBST</text>
<text x="71.6" y="70.2">HDP</text>
<text x="64.1" y="74">PGND</text>
<text x="64.1" y="72.7">BGND</text>
<text x="71.5" y="72.7">HDN</text>
</g>
<g font-size=".9">
<text x="21.5" y=".9">5</text>
<text x="62.2" y=".9">4</text>
<text x="102.8" y=".9">3</text>
<text x="143.5" y=".9">2</text>
<text x="184.1" y=".9">1</text>
<text x=".3" y="19.9">D</text>
<text x="204.8" y="19.9">D</text>
<text x=".3" y="55.6">C</text>
<text x="204.8" y="55.6">C</text>
<text x=".3" y="91.4">B</text>
<text x="204.8" y="91.4">B</text>
<text x=".3" y="127.1">A</text>
<text x="21.5" y="145.2">5</text>
<text x="62.2" y="145.2">4</text>
<text x="102.8" y="145.2">3</text>
<text x="143.5" y="145.2">2</text>
<text x="184.1" y="145.2">1</text>
</g>
</svg>
